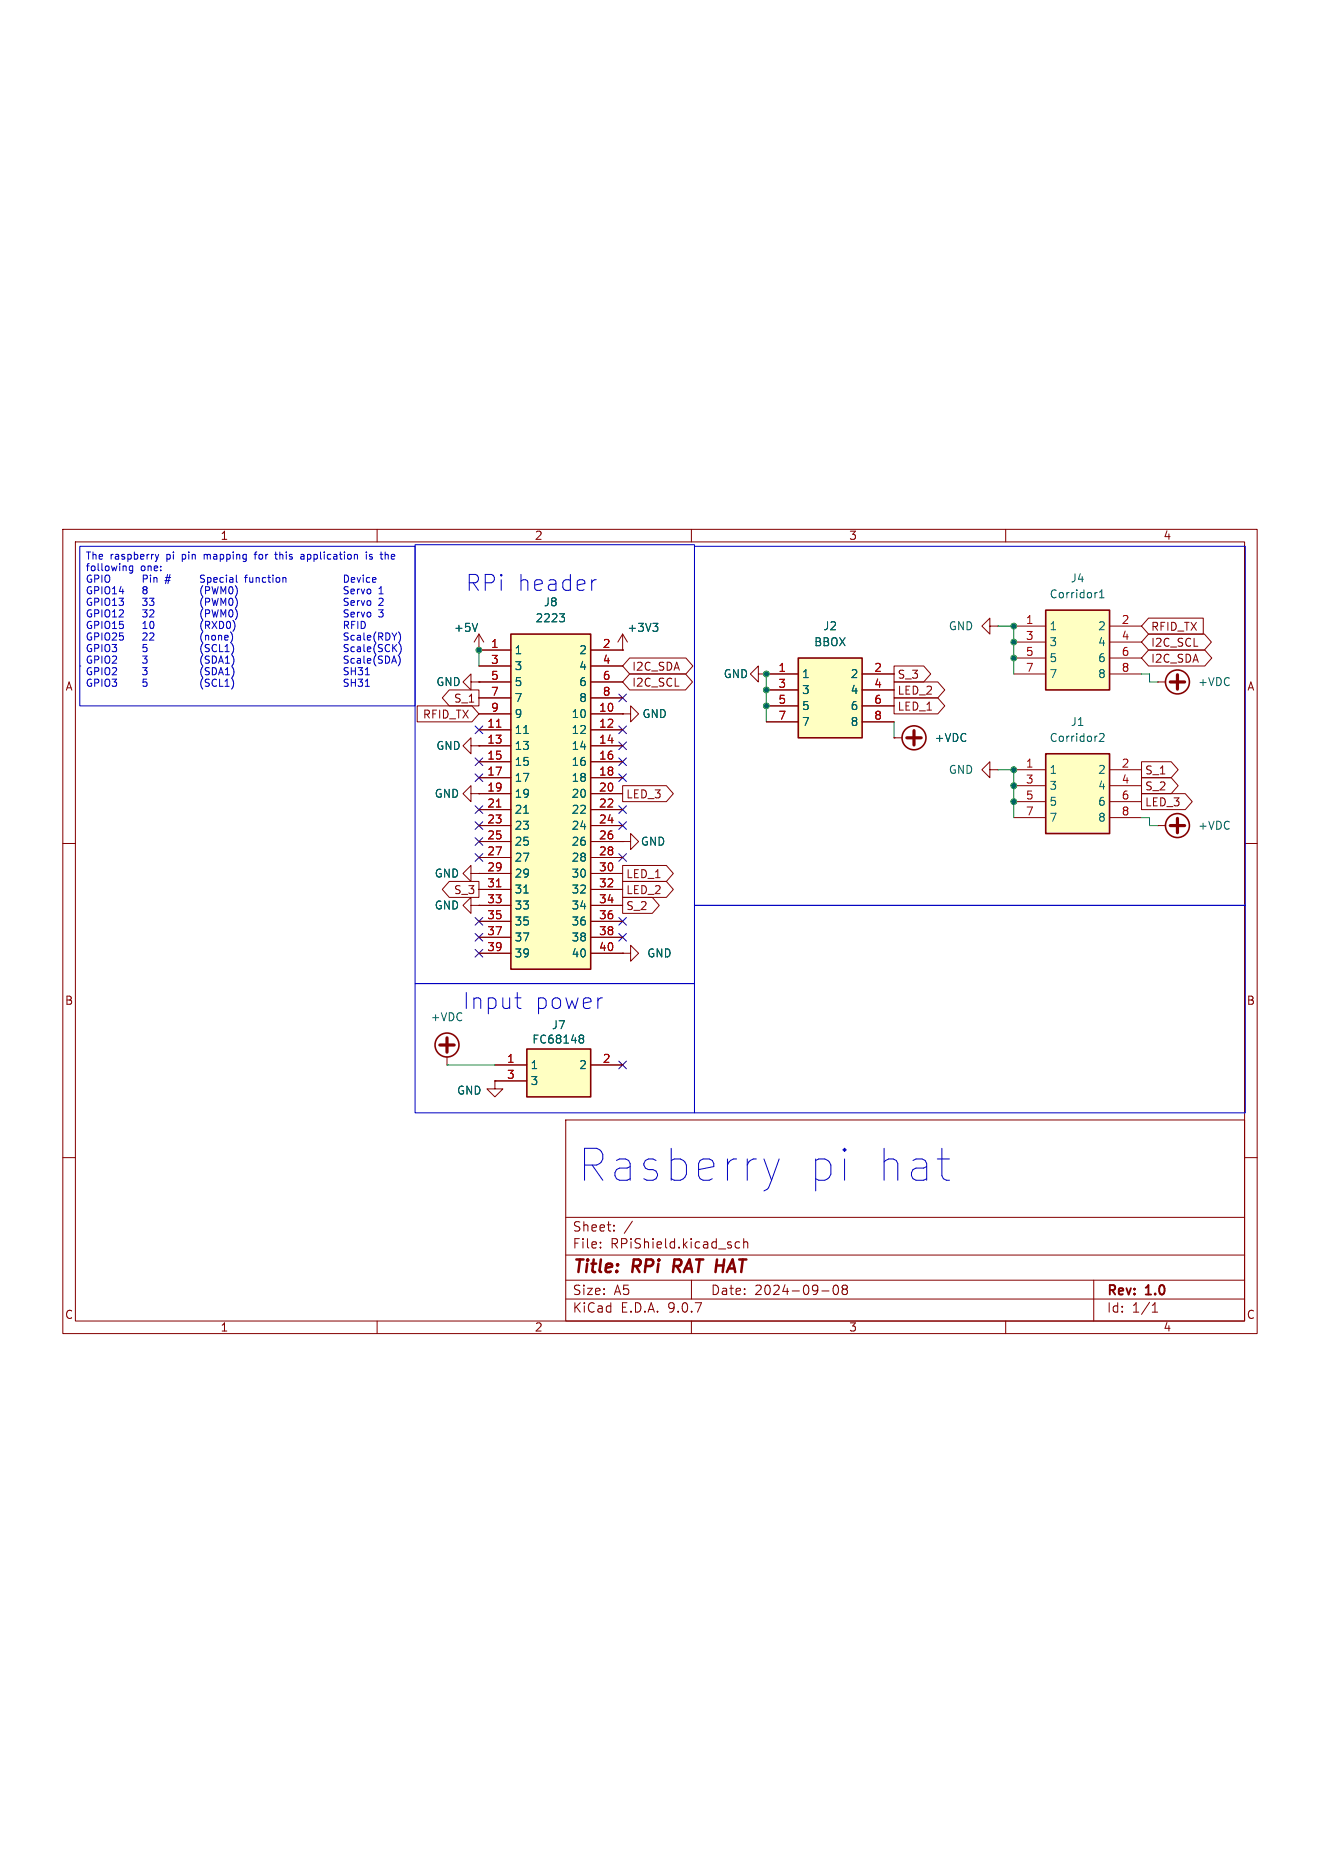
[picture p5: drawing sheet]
<svg xmlns="http://www.w3.org/2000/svg" width="210mm" height="297mm" viewBox="0 0 210 297" stroke-linecap="round" stroke-linejoin="round" font-family="sans-serif">
<g fill="none" stroke="#840000" stroke-width=".16">
<path d="M10 84.3h190v128h-190zM12 86.3h186v124h-186zM60 84.3v2M110 84.3v2M160 84.3v2M74.9 118.7v1.3l-1.2-1.3 1.2-1.3v1.3h1.3M76.2 118.7h.1M10 134.3h2M198 134.3h2M90 178.3h108v32h-108zM10 184.3h2M90 199.8h108"/>
<path d="M90 193.8h108M95.5 198.5v.1M95.5 197.7v.2M97.7 195.8v.1M97.7 195v.2M100.6 194.4l-1.3 1.9M117.7 197.7l-.5-.1-.2 .3v.5l.1 .2h.6M118.3 197.8l.2-.2 .4 .1 .1 .9M118.3 197.1v1.5M198 184.3h2M60 210.3v2M90 206.8h108"/>
<path d="M90 203.8h108M110 210.3v2M110 203.8v3M130.7 205.5h1.2M132.7 204.7l.3-.2a.94 .94 0 0 1 0 1.5h-.3l-.1-.2-.1-.7zM134.2 205.2l-.2-.3 .2-.4 .5 .1 .1 .2-.3 .4M134.2 205.2l-.2 .3v.4l.2 .1h.5l.1-.2-.1-.5-.2-.1M134.2 205.2h.3M160 210.3v2M174 203.8v6.5M183.3 208.8h.9M183.3 207.8l.4-.5v1.5"/>
</g>
<path d="M107.3 200.5l-.2 2" fill="none" stroke="#840000" stroke-width=".4"/>
<path d="M83.8 167h10.2v7.6h-10.2z" fill="#ffffc2"/>
<g fill="none" stroke="#840000" stroke-width=".25">
<path d="M83.8 167h10.2v7.6h-10.2z"/>
<circle cx="71.1" cy="166.3" r="1.9"/>
</g>
<g fill="none" stroke="#840000" stroke-width=".16">
<path d="M74.9 108.5v1.3l-1.2-1.3 1.2-1.2v1.2h1.3M76.2 103.5h.1M76.2 108.5h.1M76.2 100.9l.8 1.3M76.2 100.9l-.8 1.3M76.2 100.9v2.6M99.1 113.6h1.2v1.3l1.3-1.3-1.3-1.2v1.2M99.1 113.6h.1M99.1 103.5h.1M99.1 100.9l.7 1.3M99.1 100.9l-.8 1.3M99.1 100.9v2.6"/>
<path d="M74.9 126.3v1.3l-1.2-1.3 1.2-1.2v1.2h1.3M76.2 126.3h.1M99.1 133.9h1.2v1.3l1.3-1.3-1.3-1.2v1.2M99.1 133.9h.1M74.9 144.1v1.3l-1.2-1.3 1.2-1.3v1.3h1.3M76.2 144.1h.1M99.1 151.7h1.2v1.3l1.3-1.3-1.3-1.2v1.2M99.1 151.7h.1M71.1 169.5h.1M71.1 168.2v1.3M78.7 172v1.3h1.3l-1.3 1.3-1.2-1.3h1.2M78.7 172h.1"/>
<path d="M78.7 169.5h5.1M78.7 172h5.1M94 169.5h5.1"/>
</g>
<path d="M76 99.2l-.4 1.3M103.9 99.2h.8l-.5 .5M104.4 99.7l.3 .2v.3l-.3 .3M92.4 164.7h.2l.3 .3-.3 .3M92.4 165.3h.2M92.6 165.3l.3 .2v.3l-.2 .2h-.3" fill="none" stroke="#006464" stroke-width=".16"/>
<path d="M70 166.3h2.3M71.1 165.2v2.3" fill="none" stroke="#840000" stroke-width=".51"/>
<path d="M81.3 100.9h12.7v53.4h-12.7z" fill="#ffffc2"/>
<path d="M81.3 100.9h12.7v53.4h-12.7z" fill="none" stroke="#840000" stroke-width=".25"/>
<g fill="none" stroke="#840000" stroke-width=".16">
<path d="M76.2 103.5h5.1M76.2 106h5.1M76.2 108.5h5.1M76.2 111.1h5.1M76.2 113.6h5.1M76.2 116.2h5.1M76.2 118.7h5.1M94 103.5h5.1M94 106h5.1M94 108.5h5.1M94 111.1h5.1M94 113.6h5.1"/>
<path d="M94 116.2h5.1M94 118.7h5.1M74.9 139v1.3l-1.2-1.3 1.2-1.2v1.2h1.3M76.2 139h.1M76.2 121.2h5.1M76.2 123.8h5.1M76.2 126.3h5.1M76.2 128.9h5.1M76.2 131.4h5.1M76.2 133.9h5.1M76.2 136.5h5.1M76.2 139h5.1"/>
<path d="M94 121.2h5.1M94 123.8h5.1M94 126.3h5.1M94 128.9h5.1M94 131.4h5.1M94 133.9h5.1M94 136.5h5.1M94 139h5.1M76.2 141.6h5.1M76.2 144.1h5.1M76.2 146.6h5.1M76.2 149.2h5.1"/>
<path d="M76.2 151.7h5.1M94 141.6h5.1M94 144.1h5.1M94 146.6h5.1M94 149.2h5.1M94 151.7h5.1"/>
</g>
<path d="M89 97.7h.8l-.4 .5M89.6 98.2l.2 .2v.3l-.2 .3M83.3 116.7h.8M83.3 129.4h.8M83.3 142.1h.8" fill="none" stroke="#006464" stroke-width=".16"/>
<path d="M79 115.7h.7M79 128.4h.7M79 141.1h.7" fill="none" stroke="#a90000" stroke-width=".16"/>
<path d="M166.4 97.1h10.1v12.7h-10.1z" fill="#ffffc2"/>
<g fill="none" stroke="#840000" stroke-width=".25">
<path d="M166.4 97.1h10.1v12.7h-10.1z"/>
<circle cx="187.3" cy="108.5" r="1.9"/>
</g>
<path d="M161.3 99.7h5.1M176.5 99.7h5.1M161.3 102.2h5.1M161.3 104.7h5.1M161.3 107.3h5.1M176.5 102.2h5.1M176.5 104.7h5.1M176.5 107.3h5.1M184.1 108.5h.1M184.1 108.5h1.3" fill="none" stroke="#840000" stroke-width=".16"/>
<path d="M174.4 94.3h.2M174.9 95.2h.7M174.9 94.2l.4-.3v1.3" fill="none" stroke="#006464" stroke-width=".16"/>
<path d="M186.2 108.5h2.3M187.3 107.4v2.3" fill="none" stroke="#840000" stroke-width=".51"/>
<path d="M166.4 120h10.1v12.7h-10.1z" fill="#ffffc2"/>
<g fill="none" stroke="#840000" stroke-width=".25">
<path d="M166.4 120h10.1v12.7h-10.1z"/>
<circle cx="187.3" cy="131.4" r="1.9"/>
</g>
<g fill="none" stroke="#840000" stroke-width=".16">
<path d="M157.5 99.7v-1.3l-1.3 1.3 1.3 1.2v-1.2h1.2M158.7 99.7h.1M120.6 107.3v-1.3l-1.2 1.3 1.2 1.2v-1.2h1.3M121.9 107.3h.1M157.5 122.5v-1.3l-1.3 1.3 1.3 1.3v-1.3h1.2M158.7 122.5h.1M161.3 122.5h5.1M161.3 125.1h5.1M161.3 127.6h5.1M161.3 130.1h5.1M176.5 122.5h5.1M176.5 125.1h5.1"/>
<path d="M176.5 127.6h5.1M176.5 130.1h5.1M184.1 131.4h.1M184.1 131.4h1.3"/>
</g>
<path d="M174.9 116.9l.5-.2 .2 .2v.2l-.7 .9h.7" fill="none" stroke="#006464" stroke-width=".16"/>
<path d="M186.2 131.4h2.3M187.3 130.3v2.2" fill="none" stroke="#840000" stroke-width=".51"/>
<path d="M127 104.7h10.2v12.7h-10.2z" fill="#ffffc2"/>
<g fill="none" stroke="#840000" stroke-width=".25">
<path d="M127 104.7h10.2v12.7h-10.2z"/>
<circle cx="145.4" cy="117.4" r="1.91"/>
</g>
<g fill="none" stroke="#840000" stroke-width=".16">
<path d="M182.7 98.4h8.7v2.5h-8.7l-1.1-1.2zM66.4 112.4h8.7l1.1 1.2-1.1 1.3h-8.7zM71.5 109.8h4.7v2.6h-4.7l-1.1-1.3zM76.2 103.5h.1M76.2 108.5h.1M76.2 118.7h.1M76.2 103.5h5.1M76.2 106h5.1M76.2 108.5h5.1M76.2 111.1h5.1M76.2 113.6h5.1M76.2 116.2h5.1"/>
<path d="M76.2 118.7h5.1M94 103.5h5.1M94 106h5.1M94 108.5h5.1M94 111.1h5.1M94 113.6h5.1M94 116.2h5.1M94 118.7h5.1M99.1 113.6h.1M99.1 103.5h.1M100.2 104.7h8.9l1.1 1.3-1.1 1.3h-8.9l-1.1-1.3zM100.2 107.3h8.9l1.1 1.2-1.1 1.3h-8.9l-1.1-1.3z"/>
<path d="M121.9 107.3h.1M121.9 107.3h5.1M121.9 109.8h5.1M121.9 112.4h5.1M121.9 114.9h5.1M137.2 107.3h5M137.2 109.8h5M137.2 112.4h5M137.2 114.9h5M142.2 117.4h.1M142.2 108.5h7l1.1 1.3-1.1 1.3h-7zM142.2 106h4.8l1.1 1.3-1.1 1.2h-4.8z"/>
<path d="M142.2 111.1h7l1.1 1.3-1.1 1.2h-7zM142.2 117.4h1.3M182.7 103.5h9l1.1 1.2-1.1 1.3h-9l-1.1-1.3zM182.7 100.9h8.9l1.1 1.3-1.1 1.3h-8.9l-1.1-1.3zM76.2 126.3h.1M76.2 139h.1M76.2 121.2h5.1M76.2 123.8h5.1M76.2 126.3h5.1M76.2 128.9h5.1M76.2 131.4h5.1M76.2 133.9h5.1"/>
<path d="M76.2 136.5h5.1M76.2 139h5.1M94 121.2h5.1M94 123.8h5.1M94 126.3h5.1M94 128.9h5.1M94 131.4h5.1M94 133.9h5.1M94 136.5h5.1M94 139h5.1M99.1 137.8h6.9l1.1 1.2-1.1 1.3h-6.9zM99.1 125.1h6.9l1.1 1.2-1.1 1.3h-6.9z"/>
<path d="M99.1 133.9h.1M181.6 123.8h4.7l1.1 1.3-1.1 1.2h-4.7zM181.6 126.3h7l1.1 1.3-1.1 1.3h-7zM181.6 121.2h4.7l1.1 1.3-1.1 1.3h-4.7zM71.5 140.3h4.7v2.5h-4.7l-1.1-1.2zM76.2 144.1h.1M76.2 141.6h5.1M76.2 144.1h5.1M76.2 146.6h5.1M76.2 149.2h5.1M76.2 151.7h5.1M94 141.6h5.1"/>
<path d="M94 144.1h5.1M94 146.6h5.1M94 149.2h5.1M94 151.7h5.1M99.1 142.8h4.7l1.1 1.3-1.1 1.3h-4.7zM99.1 140.3h6.9l1.1 1.3-1.1 1.2h-6.9zM99.1 151.7h.1M78.7 172h.1M78.7 169.5h5.1M78.7 172h5.1M94 169.5h5.1"/>
</g>
<path d="M144.3 117.4h2.3M145.4 116.3v2.3" fill="none" stroke="#840000" stroke-width=".51"/>
<path d="M158.7 99.7h2.6v7.6M76.2 103.5v2.5M121.9 107.3v7.6M142.2 114.9v2.5M181.6 107.3h1.3v1.2h1.2M158.7 122.5h2.6v7.6M181.6 130.1h1.3v1.3h1.2M71.1 169.5h7.6" fill="none" stroke="#009600" stroke-width=".16"/>
<g fill="none" stroke="#000084" stroke-width=".16">
<path d="M75.6 115.6l1.2 1.2M76.8 115.6l-1.2 1.2M98.4 110.5l1.3 1.2M98.4 115.6l1.3 1.2M98.4 118.1l1.3 1.2M99.7 110.5l-1.3 1.2M99.7 115.6l-1.3 1.2M99.7 118.1l-1.3 1.2M75.6 135.9l1.2 1.2M75.6 123.2l1.2 1.2M75.6 130.8l1.2 1.2M75.6 128.3l1.2 1.2"/>
<path d="M75.6 133.3l1.2 1.3M75.6 120.6l1.2 1.3M76.8 133.3l-1.2 1.3M76.8 135.9l-1.2 1.2M76.8 123.2l-1.2 1.2M76.8 130.8l-1.2 1.2M76.8 128.3l-1.2 1.2M76.8 120.6l-1.2 1.3M98.4 120.6l1.3 1.3M98.4 128.3l1.3 1.2M98.4 123.2l1.3 1.2M98.4 130.8l1.3 1.2"/>
<path d="M98.4 135.9l1.3 1.2M99.7 120.6l-1.3 1.3M99.7 128.3l-1.3 1.2M99.7 123.2l-1.3 1.2M99.7 130.8l-1.3 1.2M99.7 135.9l-1.3 1.2M75.6 151.1l1.2 1.2M75.6 148.6l1.2 1.2M75.6 146l1.2 1.3M76.8 151.1l-1.2 1.2M76.8 146l-1.2 1.3M76.8 148.6l-1.2 1.2"/>
<path d="M98.4 148.6l1.3 1.2M98.4 146l1.3 1.3M99.7 148.6l-1.3 1.2M99.7 146l-1.3 1.3M98.4 168.9l1.3 1.2M99.7 168.9l-1.3 1.2"/>
</g>
<g fill="none" stroke="#0000c2" stroke-width=".16">
<path d="M12.7 87h53.3v25.4h-53.3zM20.6 90.3l.1 .5h.4M21.1 90.1v.9l-.2 .2h-.3M22.8 91.5v1.2M23.4 91.8l-.1 .3h-.5M23.9 91.9v.8M24.5 91.9v.8M24.5 92l.1-.1 .3 .1 .1 .7M24.7 88.2l.3 .8M25 89l-.3 .4M25.2 88.2l-.2 .8M32.5 88.2v.8"/>
<path d="M32.6 88.2l-.1 .1M33.1 91.9h.3l.2 .2-.1 .5-.4 .1M34 92.3l.6-.1-.1-.2-.3-.1-.2 .2 .1 .5h.4M34.9 98.9v1.1l.6-.1 .1-.3-.1-.4M35.2 94.5v-1.1l.3 .8 .4-.8v1.1M35.5 92l-.3-.1-.2 .2 .1 .5h.4M35.5 96l.4-.8v1.2M35.5 97.9l.4-.8v1.1M36 91.5v.1M36 91.9v.8M36.1 99l.2-.1a.61 .61 0 0 1 .4 .6 .61 .61 0 0 1-.4 .5l-.2-.1-.1-.3zM36.5 93.5l.2-.1a.61 .61 0 0 1 .4 .5 .61 .61 0 0 1-.4 .6l-.2-.1-.1-.3z"/>
<path d="M36.5 95.3l.2-.1a.61 .61 0 0 1 .4 .6 .61 .61 0 0 1-.4 .6l-.2-.1-.1-.4zM36.5 97.2l.2-.1a.61 .61 0 0 1 .4 .5 .61 .61 0 0 1-.4 .6l-.2-.1-.1-.3zM36.6 92h.4l.1 .7M37.1 92.2h-.4l-.2 .2 .2 .3 .4-.1M37.1 98.7a1.31 1.31 0 0 1 0 1.8M37.4 95.1a1.31 1.31 0 0 1 0 1.7M37.4 96.9a1.31 1.31 0 0 1 0 1.7M37.7 93.5a1.34 1.34 0 0 1-.3 1.5M40.4 88.2h.5M40.9 87.9l-.3 .1v1M43.7 88.2h.4M43.9 87.9v.9l.2 .2"/>
<path d="M47.8 88.8l.2 .2 .4-.1M47.9 88.3h.4l.1 .7M48.4 88.5l-.4 .1-.2 .1M54.8 91.5a.58 .58 0 0 1 .7 .6 .58 .58 0 0 1-.7 .6zM54.8 99.5l.5-.1 .2-.1-.1-.3-.6-.1v1.1M55.1 99.5l.4 .5M55.4 93.4h-.4l-.2 .1v.3l.5 .2 .1 .3-.2 .2h-.5M55.4 95.3l-.4-.1-.2 .1v.4l.5 .2 .1 .2-.2 .3-.5-.1M55.4 97.1h-.4l-.2 .1v.3l.5 .2 .1 .3-.2 .2-.5-.1M55.8 94.1l.6-.1-.1-.2h-.3l-.2 .1 .1 .6h.4M55.8 96l.6-.1-.1-.2-.3-.1-.2 .2 .1 .5h.4M55.8 97.8l.6-.1-.1-.2-.3-.1-.2 .2 .1 .5h.4"/>
<path d="M55.9 92.3l.5-.1v-.2l-.3-.1-.2 .2v.5h.5M55.9 99.4h.4M56.5 98.9h-.6v1.1M56.8 91.9l.3 .8 .3-.8M56.9 93.8v.7M56.9 95.6v.8M56.9 97.4v.8M56.9 98.9v1.1M57.2 93.8l-.3 .2M57.2 95.6l-.3 .2M57.2 97.4l-.3 .3M57.5 93.8l.2 .7 .3-.7"/>
<path d="M57.5 98.9a.58 .58 0 0 1 .6 .6 .58 .58 0 0 1-.6 .5zM57.5 95.6l.2 .8 .3-.8M57.5 97.4l.2 .8 .3-.8M57.8 91.5v.1M57.8 91.9v.8M58.3 87.9v.1M58.3 88.2v.8M58.4 93.9l.2-.1 .3 .1 .1 .4-.1 .2h-.3l-.2-.1zM58.4 97.5l.2-.1 .3 .1 .1 .5-.1 .1-.3 .1-.2-.1zM58.4 95.7l.2-.1 .3 .1 .1 .4-.1 .2-.3 .1-.2-.1zM58.8 92l-.3-.1-.2 .2 .1 .5h.4M59.2 88.3l-.3-.1-.1 .2v.2l.4 .1v.2h-.4"/>
<path d="M59.3 92.3l.5-.1v-.2l-.4-.1-.1 .2v.5h.5M60.2 97.1h.8l-.4 .4 .3 .1v.5l-.2 .1-.5-.1M60.3 94.5h.7M60.3 93.7l.3-.3v1.1M60.3 95.3l.4-.1 .3 .3-.8 .9h.8M61.3 88.3h.4l.1 .7M66 86.7h44.5v69.8h-44.5zM94.9 92.3l-.5 .1M110.5 87h87.6v57.1h-87.6zM12.7 106h.1M32.6 108.3l.2 .3 .4 .2 .1 .1-.2 .3h-.5M33.1 106.9l.2 .2-.1 .2-.1 .1-.5-.1"/>
<path d="M33.3 108.2l-.4-.1-.2 .1M33.8 106.3v1.1l.5-.2 .1-.5M34.4 108.2a.54 .54 0 0 0-.7 .4 .54 .54 0 0 0 .5 .6l.2-.1M34.8 107.4l.4-1.1 .3 1.1M34.9 107.1h.5M34.9 108.1v1.1h.6M35.8 103.7h.7M35.8 109.2h.7M35.8 108.4l.3-.3v1.1M35.9 105.6h.6M35.9 107.4h.6M36.2 106.3v1.1"/>
<path d="M36.8 107.9a1.31 1.31 0 0 1 0 1.8M36.9 104.3a1.31 1.31 0 0 1 0 1.7M36.9 106.1a1.31 1.31 0 0 1 0 1.7M37.1 102.9v.8l-.3 .5M55.4 102.6h-.4l-.2 .1v.3l.5 .2 .1 .3-.2 .2h-.5M55.4 100.8l-.4-.1-.2 .1v.4l.5 .2 .1 .3-.2 .2-.5-.1M55.4 104.5l-.4-.1-.2 .1v.4l.5 .2 .1 .2-.2 .3-.5-.1M55.4 106.3h-.4l-.2 .1v.3l.5 .2 .1 .3-.2 .2-.5-.1M55.4 108.2l-.4-.1-.2 .1v.3l.5 .3 .1 .2-.2 .2h-.5M55.9 106.3v1.1M55.9 108.1v1.1M55.9 106.8h.6"/>
<path d="M55.9 108.6h.6M56.4 101.2l-.3-.1-.3 .2 .1 .5h.5M56.4 103h-.3l-.3 .2 .1 .5h.5M56.4 104.9l-.3-.1-.3 .2 .1 .5h.5M56.5 106.3v1.1M56.5 108.1v1.1M56.9 103h.4l.1 .7M56.9 104.9h.4l.1 .7M56.9 101.2h.4l.1 .7M57 108.1h.7l-.4 .4 .3 .1v.5l-.1 .1-.5-.1M57 106.3h.7l-.4 .4 .3 .1v.5l-.1 .1-.5-.1M57.4 103.2l-.4 .1-.2 .1 .2 .3h.4"/>
<path d="M57.4 101.4h-.4l-.2 .2 .2 .3 .4-.1M57.4 105.1h-.4l-.2 .2 .2 .3 .4-.1M57.9 100.7v1l.2 .2M57.9 102.6v1l.2 .1M57.9 104.4v1l.2 .2M58.1 106.6l.3-.3v1.1M58.1 108.4l.3-.3v1.1M58.1 107.4h.7M58.1 109.2h.7M58.4 101.5l.6-.1-.1-.2-.3-.1-.2 .2 .1 .5h.4M58.4 103.3l.6-.1-.1-.2h-.3l-.2 .1 .1 .6h.4M58.4 105.2l.6-.1-.1-.2-.3-.1-.2 .2 .1 .5h.4"/>
<path d="M59.8 104.3a1.31 1.31 0 0 0 0 1.7M59.8 100.6a1.31 1.31 0 0 0 0 1.7M59.8 102.4a1.31 1.31 0 0 0 0 1.8M60.2 101.3h.6l.1-.2-.1-.3-.6-.1v1.2M60.5 101.3l.4 .6M60.8 104.5l-.4-.1-.2 .1v.4l.5 .2 .1 .2-.2 .3-.4-.1M60.8 102.6h-.4l-.2 .1v.3l.5 .2 .1 .3-.2 .2h-.4M61.3 104.4a.58 .58 0 0 1 .7 .6 .58 .58 0 0 1-.7 .6zM61.4 100.7a.58 .58 0 0 1 .6 .6 .58 .58 0 0 1-.6 .6zM62 102.7a.54 .54 0 0 0-.8 .4 .54 .54 0 0 0 .6 .6l.2-.1M62.3 105.6l.4-1.2 .4 1.2M62.4 100.7l.3 .6"/>
<path d="M62.4 105.2h.6M62.5 102.6v1.1M62.6 103.1l.5 .6M62.7 101.3v.6M63.1 100.7l-.4 .6M63.1 102.6l-.6 .6M63.3 104.3a1.31 1.31 0 0 1 0 1.7M63.4 100.6a1.31 1.31 0 0 1 0 1.7M63.5 102.4a1.31 1.31 0 0 1 0 1.8M66 156.5h44.5v20.6h-44.5zM81.9 158.8h1M110.5 144.1h87.6v33h-87.6z"/>
<path d="M82.4 160.4l.5 .1M124 184.5l-1.2 3.4M149.1 184.5h2M150.6 187.9h.5"/>
</g>
<path d="M76 99.2l-.4 1.3M89 97.7h.8l-.4 .5M89.6 98.2l.2 .2v.3l-.2 .3M103.9 99.2h.8l-.5 .5M104.4 99.7l.3 .2v.3l-.3 .3M83.3 116.7h.8M83.3 129.4h.8M83.3 142.1h.8M92.4 164.7h.2l.3 .3-.3 .3M92.4 165.3h.2M92.6 165.3l.3 .2v.3l-.2 .2h-.3" fill="none" stroke="#006464" stroke-width=".16"/>
<path d="M79 115.7h.7M79 128.4h.7M79 141.1h.7" fill="none" stroke="#a90000" stroke-width=".16"/>
<g fill="#009600" stroke="#009600" stroke-width=".16">
<circle cx="161.3" cy="127.6" r=".46"/>
<circle cx="121.9" cy="109.8" r=".46"/>
<circle cx="121.9" cy="107.3" r=".46"/>
<circle cx="161.3" cy="122.5" r=".46"/>
<circle cx="121.9" cy="112.4" r=".46"/>
<circle cx="161.3" cy="125.1" r=".46"/>
<circle cx="161.3" cy="104.7" r=".46"/>
<circle cx="76.2" cy="103.5" r=".46"/>
<circle cx="161.3" cy="102.2" r=".46"/>
<circle cx="161.3" cy="99.7" r=".46"/>
</g>
<g font-size="7.1" fill="#0000c2">
<text x="92.1" y="188.3">Rasberry</text>
<text x="128.3" y="188.3">pi hat</text>
</g>
<g font-size="3.5" fill="#0000c2">
<text x="74.1" y="94.3">RPi header</text>
<text x="73.6" y="160.8">Input</text>
<text x="85" y="160.8">power</text>
</g>
<g font-size="2.8" fill="#840000">
<text x="91" y="203.2">Title:</text>
<text x="100.7" y="203.2">RPi</text>
<text x="107.9" y="203.2">RAT HAT</text>
</g>
<g font-size="2.1" fill="#840000">
<text x="91" y="196.2">Sheet:</text>
<text x="91" y="198.9">File:</text>
<text x="97.1" y="198.9">RPiShield.kicad_sch</text>
<text x="91" y="209.1">KiCad</text>
<text x="91" y="206.3">Size:</text>
<text x="97.7" y="206.3">A5</text>
<text x="98.7" y="209.1">E.D.A.</text>
<text x="106.3" y="209.1">9.0.7</text>
<text x="113" y="206.3">Date:</text>
<text x="120" y="206.3">2024-09-08</text>
<text x="176" y="206.6">Rev:</text>
<text x="176" y="209.1">Id:</text>
<text x="180.1" y="209.1">1/1</text>
<text x="182.4" y="206.6">1.0</text>
</g>
<g font-size="1.8" fill="#840000">
<text x="35" y="86.1">1</text>
<text x="85" y="86.1">2</text>
<text x="135" y="86.1">3</text>
<text x="185" y="86.1">4</text>
<text x="183" y="100.6">RFID_TX</text>
<text x="100.5" y="107">I2C_SDA</text>
<text x="183" y="105.7">I2C_SDA</text>
<text x="183" y="103.1">I2C_SCL</text>
<text x="10.3" y="110.1">A</text>
<text x="72.1" y="112">S_1</text>
<text x="100.5" y="109.5">I2C_SCL</text>
<text x="142.7" y="110.8">LED_2</text>
<text x="142.7" y="108.2">S_3</text>
<text x="142.7" y="113.3">LED_1</text>
<text x="198.3" y="110.1">A</text>
<text x="67.2" y="114.6">RFID_TX</text>
<text x="182.1" y="123.5">S_1</text>
<text x="99.5" y="127.3">LED_3</text>
<text x="182.1" y="126">S_2</text>
<text x="182.1" y="128.5">LED_3</text>
<text x="72.1" y="142.5">S_3</text>
<text x="99.5" y="140">LED_1</text>
<text x="99.5" y="142.5">LED_2</text>
<text x="99.5" y="145.1">S_2</text>
<text x="10.2" y="160.1">B</text>
<text x="198.3" y="160.1">B</text>
<text x="10.2" y="210.1">C</text>
<text x="35" y="212.1">1</text>
<text x="85" y="212.1">2</text>
<text x="135" y="212.1">3</text>
<text x="185" y="212.1">4</text>
<text x="198.3" y="210.1">C</text>
</g>
<g font-size="1.8" fill="#006464">
<text x="166.9" y="95.4">Corridor1</text>
<text x="170.3" y="92.9">J4</text>
<text x="72.1" y="100.8">+5V</text>
<text x="85.1" y="99.2">2223</text>
<text x="86.4" y="96.7">J8</text>
<text x="99.7" y="100.8">+3V3</text>
<text x="130.9" y="100.5">J2</text>
<text x="150.9" y="100.5">GND</text>
<text x="166.9" y="100.5">1</text>
<text x="174.6" y="100.5">2</text>
<text x="81.8" y="104.3">1</text>
<text x="81.8" y="106.9">3</text>
<text x="92.1" y="104.3">2</text>
<text x="92.1" y="106.9">4</text>
<text x="129.4" y="103.1">BBOX</text>
<text x="166.9" y="103.1">3</text>
<text x="166.9" y="105.6">5</text>
<text x="174.6" y="103.1">4</text>
<text x="174.6" y="105.6">6</text>
<text x="69.3" y="109.4">GND</text>
<text x="81.8" y="109.4">5</text>
<text x="81.8" y="111.9">7</text>
<text x="92.1" y="109.4">6</text>
<text x="92.1" y="111.9">8</text>
<text x="115" y="108.1">GND</text>
<text x="127.5" y="108.1">1</text>
<text x="127.5" y="110.7">3</text>
<text x="127.5" y="113.2">5</text>
<text x="135.2" y="108.1">2</text>
<text x="135.2" y="110.7">4</text>
<text x="135.2" y="113.2">6</text>
<text x="166.9" y="108.1">7</text>
<text x="174.6" y="108.1">8</text>
<text x="190.5" y="109.4">+VDC</text>
<text x="69.3" y="119.6">GND</text>
<text x="81.8" y="114.5">9</text>
<text x="81.8" y="117">11</text>
<text x="81.8" y="119.6">13</text>
<text x="90.8" y="114.5">10</text>
<text x="90.8" y="117">12</text>
<text x="90.8" y="119.6">14</text>
<text x="102.1" y="114.5">GND</text>
<text x="127.5" y="115.8">7</text>
<text x="135.2" y="115.8">8</text>
<text x="148.6" y="118.3">+VDC</text>
<text x="166.9" y="118.3">Corridor2</text>
<text x="170.3" y="115.8">J1</text>
<text x="81.8" y="122.1">15</text>
<text x="81.8" y="124.6">17</text>
<text x="90.8" y="122.1">16</text>
<text x="90.8" y="124.6">18</text>
<text x="150.9" y="123.4">GND</text>
<text x="166.9" y="123.4">1</text>
<text x="166.9" y="125.9">3</text>
<text x="174.6" y="123.4">2</text>
<text x="174.6" y="125.9">4</text>
<text x="69.1" y="127.2">GND</text>
<text x="81.8" y="127.2">19</text>
<text x="81.8" y="129.7">21</text>
<text x="90.8" y="127.2">20</text>
<text x="90.8" y="129.7">22</text>
<text x="166.9" y="128.5">5</text>
<text x="166.9" y="131">7</text>
<text x="174.6" y="128.5">6</text>
<text x="174.6" y="131">8</text>
<text x="81.8" y="132.3">23</text>
<text x="81.8" y="134.8">25</text>
<text x="81.8" y="137.3">27</text>
<text x="90.8" y="132.3">24</text>
<text x="90.8" y="134.8">26</text>
<text x="90.8" y="137.3">28</text>
<text x="101.9" y="134.8">GND</text>
<text x="190.5" y="132.3">+VDC</text>
<text x="69.1" y="139.9">GND</text>
<text x="81.8" y="139.9">29</text>
<text x="81.8" y="142.4">31</text>
<text x="90.8" y="139.9">30</text>
<text x="90.8" y="142.4">32</text>
<text x="69.1" y="145">GND</text>
<text x="81.8" y="145">33</text>
<text x="81.8" y="147.5">35</text>
<text x="90.8" y="145">34</text>
<text x="90.8" y="147.5">36</text>
<text x="81.8" y="150">37</text>
<text x="81.8" y="152.6">39</text>
<text x="90.8" y="150">38</text>
<text x="90.8" y="152.6">40</text>
<text x="102.9" y="152.6">GND</text>
<text x="68.4" y="162.7">+VDC</text>
<text x="84.6" y="166.3">FC68148</text>
<text x="87.7" y="164">J7</text>
<text x="84.3" y="170.4">1</text>
<text x="84.3" y="172.9">3</text>
<text x="92.1" y="170.4">2</text>
<text x="72.6" y="174.4">GND</text>
</g>
<g font-size="1.8" fill="#a90000">
<text x="163.1" y="99.4">1</text>
<text x="163.1" y="101.9">3</text>
<text x="178.4" y="99.4">2</text>
<text x="178.4" y="101.9">4</text>
<text x="78" y="103.2">1</text>
<text x="78" y="105.7">3</text>
<text x="95.8" y="103.2">2</text>
<text x="95.8" y="105.7">4</text>
<text x="123.7" y="107">1</text>
<text x="139" y="107">2</text>
<text x="163.1" y="104.5">5</text>
<text x="163.1" y="107">7</text>
<text x="178.4" y="104.5">6</text>
<text x="178.4" y="107">8</text>
<text x="78" y="108.3">5</text>
<text x="78" y="110.8">7</text>
<text x="78" y="113.4">9</text>
<text x="95.2" y="113.4">10</text>
<text x="95.8" y="108.3">6</text>
<text x="95.8" y="110.8">8</text>
<text x="123.7" y="109.6">3</text>
<text x="123.7" y="112.1">5</text>
<text x="139" y="109.6">4</text>
<text x="139" y="112.1">6</text>
<text x="77.4" y="115.9">11</text>
<text x="77.4" y="118.4">13</text>
<text x="95.2" y="115.9">12</text>
<text x="95.2" y="118.4">14</text>
<text x="123.7" y="114.6">7</text>
<text x="139" y="114.6">8</text>
<text x="77.4" y="121">15</text>
<text x="77.4" y="123.5">17</text>
<text x="95.2" y="121">16</text>
<text x="95.2" y="123.5">18</text>
<text x="163.1" y="122.3">1</text>
<text x="163.1" y="124.8">3</text>
<text x="178.4" y="122.3">2</text>
<text x="178.4" y="124.8">4</text>
<text x="77.4" y="126.1">19</text>
<text x="77.4" y="128.6">21</text>
<text x="77.4" y="131.1">23</text>
<text x="95.2" y="126.1">20</text>
<text x="95.2" y="128.6">22</text>
<text x="95.2" y="131.1">24</text>
<text x="163.1" y="127.3">5</text>
<text x="163.1" y="129.9">7</text>
<text x="178.4" y="127.3">6</text>
<text x="178.4" y="129.9">8</text>
<text x="77.4" y="133.7">25</text>
<text x="77.4" y="136.2">27</text>
<text x="95.2" y="133.7">26</text>
<text x="95.2" y="136.2">28</text>
<text x="77.4" y="138.8">29</text>
<text x="77.4" y="141.3">31</text>
<text x="77.4" y="143.8">33</text>
<text x="95.2" y="138.8">30</text>
<text x="95.2" y="141.3">32</text>
<text x="95.2" y="143.8">34</text>
<text x="77.4" y="146.4">35</text>
<text x="77.4" y="148.9">37</text>
<text x="95.2" y="146.4">36</text>
<text x="95.2" y="148.9">38</text>
<text x="77.4" y="151.5">39</text>
<text x="95.2" y="151.5">40</text>
<text x="80.6" y="169.3">1</text>
<text x="80.6" y="171.8">3</text>
<text x="95.8" y="169.3">2</text>
</g>
<g font-size="1.6" fill="#0000c2">
<text x="13.6" y="89.4">The</text>
<text x="17.5" y="89.4">raspberry</text>
<text x="26.6" y="89.4">pi</text>
<text x="29.3" y="89.4">pin</text>
<text x="33" y="89.4">mapping</text>
<text x="41.4" y="89.4">for</text>
<text x="44.9" y="89.4">this</text>
<text x="49.1" y="89.4">application</text>
<text x="59.7" y="89.4">is</text>
<text x="62.3" y="89.4">the</text>
<text x="13.6" y="91.3">following</text>
<text x="13.6" y="93.1">GPIO Pin</text>
<text x="13.6" y="94.9">GPIO14</text>
<text x="20.9" y="94.9">8 (PWM0)</text>
<text x="22.4" y="91.3">one:</text>
<text x="26.2" y="93.1"># Special</text>
<text x="30.2" y="94.9">Servo</text>
<text x="37.9" y="93.1">function Device</text>
<text x="13.6" y="96.8">GPIO13</text>
<text x="13.6" y="98.6">GPIO12</text>
<text x="13.6" y="100.5">GPIO15</text>
<text x="20.9" y="96.8">33 (PWM0)</text>
<text x="20.9" y="98.6">32 (PWM0)</text>
<text x="20.9" y="100.5">10 (RXD0)</text>
<text x="30.6" y="100.5">RFID</text>
<text x="31.1" y="96.8">Servo</text>
<text x="31.1" y="98.6">Servo</text>
<text x="13.6" y="102.3">GPIO25 22 (none)</text>
<text x="13.6" y="104.1">GPIO3 5 (SCL1)</text>
<text x="13.6" y="106">GPIO2 3 (SDA1)</text>
<text x="13.6" y="107.8">GPIO2</text>
<text x="19.8" y="107.8">3 (SDA1)</text>
<text x="27.4" y="104.1">Scale(SCK)</text>
<text x="27.6" y="106">Scale(SDA)</text>
<text x="28.5" y="107.8">SH31</text>
<text x="28.8" y="102.3">Scale(RDY)</text>
<text x="13.6" y="109.7">GPIO3</text>
<text x="19.8" y="109.7">5 (SCL1)</text>
<text x="28.3" y="109.7">SH31</text>
</g>
</svg>
